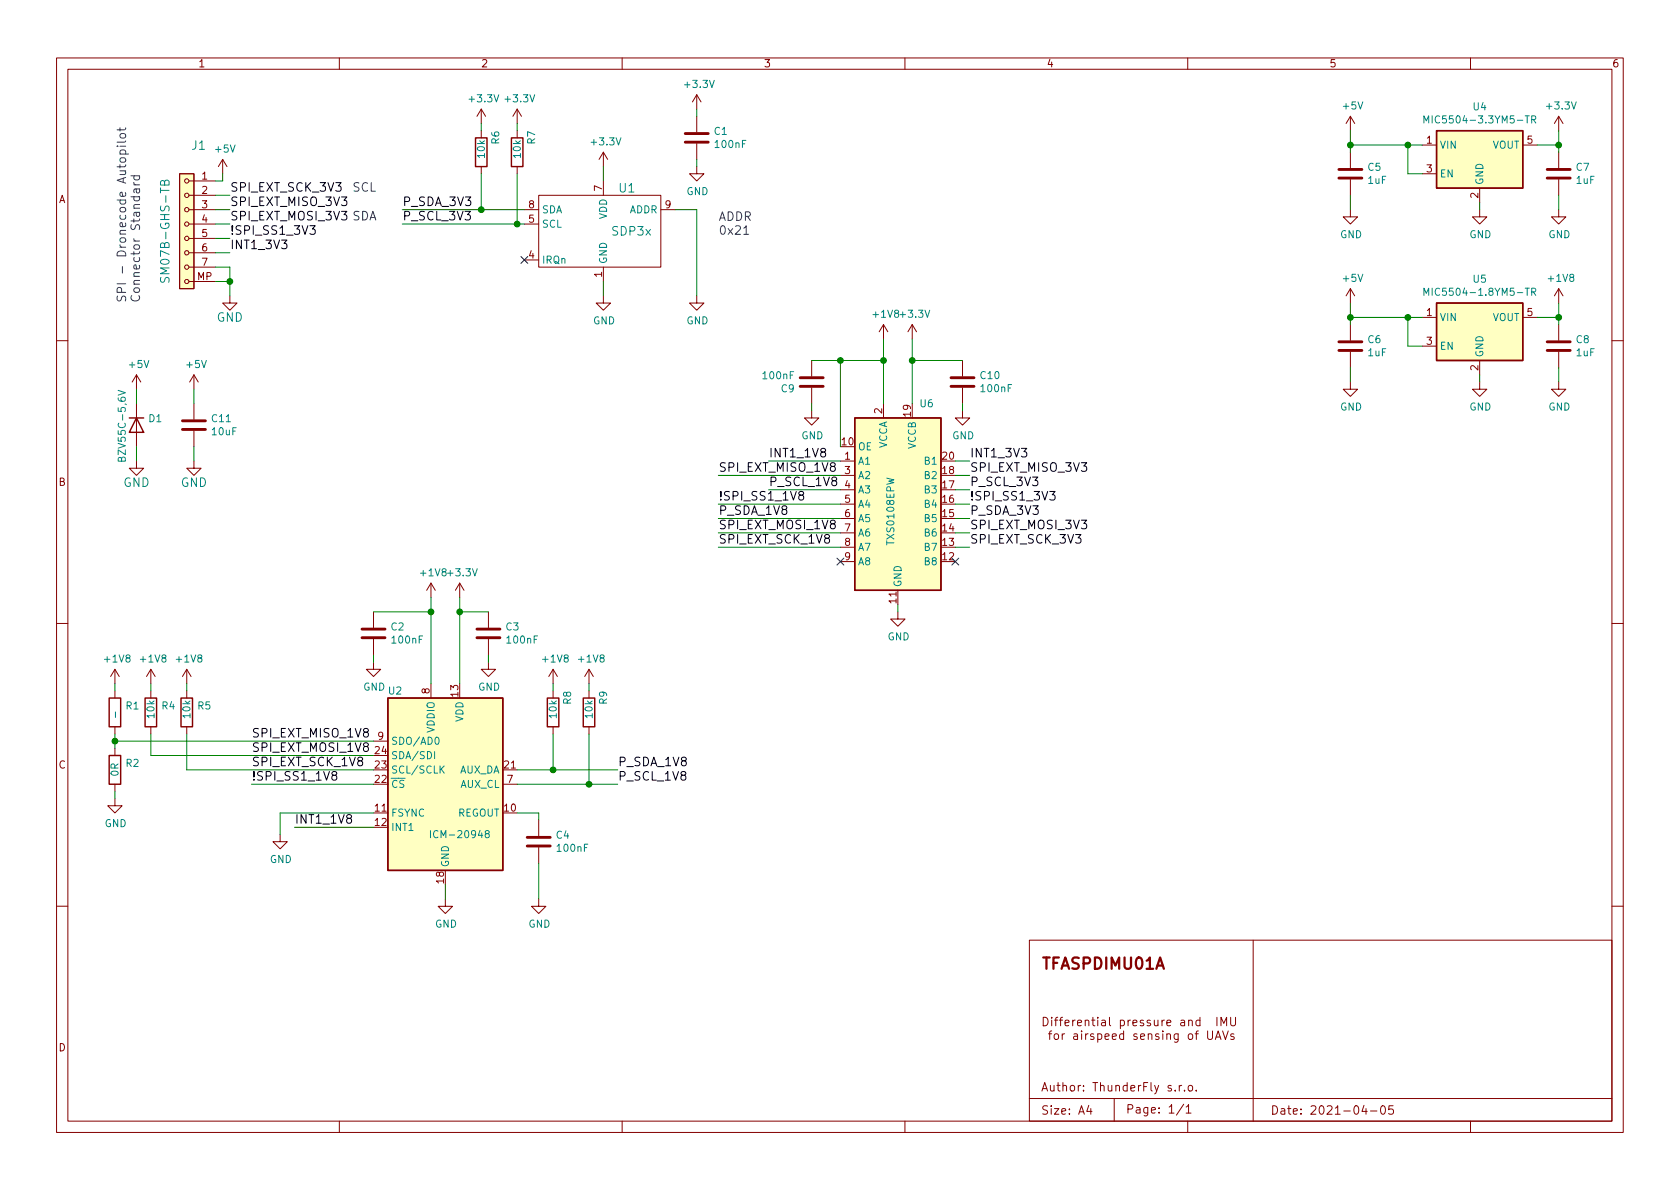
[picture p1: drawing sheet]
<svg xmlns="http://www.w3.org/2000/svg" width="297mm" height="210mm" viewBox="0 0 297 210" stroke-linecap="round" stroke-linejoin="round" font-family="sans-serif">
<g fill="none" stroke="#840000" stroke-width=".18">
<path d="M10 10.2h277v190.1h-277zM12 12.2h273v186.1h-273zM60 10.2v2M85.1 19.3v2.5M85.1 19.3l-.8 1.3M85.1 19.3l.8 1.3M91.4 19.3l-.7 1.3M91.4 19.3v2.5M91.4 19.3l.8 1.3M110 10.2v2M123.2 16.8l-.8 1.2M123.2 16.8v2.5"/>
<path d="M123.2 16.8l.8 1.2M160 10.2v2M210 10.2v2M260 10.2v2M31.7 30.7h2.6v20.3h-2.6zM33.4 39.6h4.7M33.4 37.1h4.7M33.4 34.5h4.7M33.4 32h4.7M39.4 28.2l-.8 1.3M39.4 28.2v2.5M39.4 28.2l.7 1.3"/>
<path d="M85.1 23.1v1.3M85.1 29.5v1.2M91.4 23.1v1.3M91.4 29.5v1.2M92.7 39.6h2.5M92.7 37.1h2.5M95.2 34.5h21.6v12.7h-21.6zM106.7 26.9v2.6M106.7 32v2.5M106.7 26.9l-.8 1.3M106.7 26.9l.7 1.3M116.8 37.1h2.6"/>
<path d="M123.2 29.5v1.2h1.3l-1.3 1.3-1.3-1.3h1.3M123.2 20.6v2.8M123.2 25.4v2.8M238.8 37.1v1.2h1.2l-1.2 1.3-1.3-1.3h1.3M238.8 20.6v2.5M238.8 26.9v2.8M238.8 31.7v2.8M238.8 20.6l-.8 1.2M238.8 20.6l.7 1.2M251.5 25.6h2.5M251.5 30.7h2.5M261.6 37.1v1.2h1.3l-1.3 1.3-1.3-1.3h1.3"/>
<path d="M261.6 33.3v2.5M269.2 25.6h2.6M275.6 37.1v1.2h1.3l-1.3 1.3-1.3-1.3h1.3M275.6 20.6v2.5M275.6 26.9v2.8M275.6 31.7v2.8M275.6 20.6l-.8 1.2M275.6 20.6l.8 1.2M33.4 49.8h4.7M33.4 47.2h4.7M33.4 44.7h4.7M33.4 42.2h4.7"/>
<path d="M40.6 52.3v1.3h1.3l-1.3 1.3-1.2-1.3h1.2M92.7 46h2.5M106.7 52.3v1.3h1.2l-1.2 1.3-1.3-1.3h1.3M106.7 47.2v2.6M123.2 52.3v1.3h1.3l-1.3 1.3-1.3-1.3h1.3M156.2 57.4v2.5M156.2 57.4l-.8 1.3M156.2 57.4l.8 1.3M161.3 57.4l-.8 1.3M161.3 57.4v2.5M161.3 57.4l.8 1.3M238.8 51l-.8 1.3"/>
<path d="M238.8 51v2.6M238.8 57.4v2.8M238.8 51l.7 1.3M251.5 56.1h2.5M269.2 56.1h2.6M275.6 51v2.6M275.6 57.4v2.8M275.6 51l-.8 1.3M275.6 51l.8 1.3M10 60.2h2M24.1 66.3v2.5M24.1 71.4v7.6"/>
<path d="M24.1 66.3l-.7 1.3M24.1 66.3l.8 1.3M34.3 66.3v2.5M34.3 71.4v2.8M34.3 76.2v2.8M34.3 66.3l-.8 1.3M34.3 66.3l.8 1.3M143.5 72.6v1.3h1.3l-1.3 1.3-1.3-1.3h1.3M143.5 63.7v2.8M143.5 68.6v2.8M156.2 71.4v2.5M170.2 72.6v1.3h1.2l-1.2 1.3-1.3-1.3h1.3"/>
<path d="M170.2 63.7v2.8M170.2 68.6v2.8M238.8 67.6v1.2h1.2l-1.2 1.3-1.3-1.3h1.3M238.8 62.2v2.8M251.5 61.2h2.5M261.6 67.6v1.2h1.3l-1.3 1.3-1.3-1.3h1.3M261.6 63.7v2.6M275.6 67.6v1.2h1.3l-1.3 1.3-1.3-1.3h1.3M275.6 62.2v2.8M285 60.2h2M24.1 81.5v1.3h1.3l-1.3 1.3-1.2-1.3h1.2M34.3 81.5v1.3h1.3l-1.3 1.3-1.3-1.3h1.3"/>
<path d="M148.6 81.5h2.5M148.6 84.1h2.5M148.6 86.6h2.5M148.6 89.1h2.5M148.6 91.7h2.5M148.6 94.2h2.5M148.6 96.8h2.5M148.6 99.3h2.5M10 110.2h2M20.3 118.4v2.5M20.3 118.4l-.7 1.2M20.3 118.4l.8 1.2"/>
<path d="M26.7 118.4v2.5M26.7 118.4l-.8 1.2M26.7 118.4l.7 1.2M33 118.4v2.5M33 118.4l-.7 1.2M33 118.4l.8 1.2M66 117.1v1.3h1.3l-1.3 1.2-1.2-1.2h1.2M66 108.2v2.8M66 113v2.8M76.2 103.1v2.6M76.2 103.1l-.8 1.3M76.2 103.1l.8 1.3"/>
<path d="M81.3 103.1l-.8 1.3M81.3 103.1v2.6M81.3 103.1l.7 1.3M86.4 117.1v1.3h1.2l-1.2 1.2-1.3-1.2h1.3M86.4 108.2v2.8M86.4 113v2.8M97.8 118.4v2.5M97.8 118.4l-.8 1.2M97.8 118.4l.8 1.2M104.1 118.4v2.5M104.1 118.4l-.7 1.2M104.1 118.4l.8 1.2"/>
<path d="M158.7 108.2v1.3h1.3l-1.3 1.2-1.2-1.2h1.2M158.7 104.4v2.5M285 110.2h2M20.3 122.2v1.2M20.3 128.5v1.3M20.3 132.3v1.3M20.3 138.7v1.2M26.7 122.2v1.2M26.7 128.5v1.3M33 122.2v1.2M33 128.5v1.3M66 131.1h2.6"/>
<path d="M76.2 120.9v2.5M88.9 136.1h2.5M88.9 138.7h2.5M97.8 122.2v1.2M97.8 128.5v1.3M104.1 122.2v1.2M104.1 128.5v1.3M20.3 141.2v1.3h1.3l-1.3 1.3-1.3-1.3h1.3M49.5 147.6v1.2h1.3l-1.3 1.3-1.2-1.3h1.2M66 143.8h2.6M78.7 159v1.3h1.3l-1.3 1.2-1.2-1.2h1.2M95.2 159v1.3h1.3l-1.3 1.2-1.2-1.2h1.2"/>
<path d="M95.2 145v2.8M95.2 149.9v2.7M10 160.2h2M182 166.3h103v32h-103zM184.5 179.9a.76 .76 0 0 1 .8 .7 .76 .76 0 0 1-.8 .8zM186 179.9v.1M187 179.9l-.3 .2v1.3M187.9 179.9l-.4 .2v1.3M193.2 179.9v1.3l.4 .2M194.1 179.9v.1M196.2 179.9v1.3l.2 .2M212.2 179.9v1.5"/>
<path d="M215.2 179.9v1.5M217.6 179.9v1.2l.3 .3 .4-.1 .2-.2v-1.2M221.6 166.3v32M285 160.2h2M60 198.3v2M110 198.3v2M160 198.3v2M182 194.3h103M185.4 182.8h.6M186 182.3l-.4 .2v1.3M186 180.4v1M186.5 183l.2-.2 .4 .2 .1 .5-.2 .2-.3 .1-.2-.1z"/>
<path d="M186.5 180.4h.5M187.3 180.4h.6M187.8 182.8v1M188.2 182.8l-.2 .1-.2 .2M188.3 180.9l.7-.1v-.3l-.5-.1-.2 .2 .1 .7h.6M189.7 180.4v1M189.9 182.9h.6v.9M190.1 180.4l-.3 .1-.1 .2M190.5 180.9l.7-.1v-.3l-.5-.1-.2 .2 .1 .7h.6M190.5 183.2h-.5a.29 .29 0 0 0-.2 .3 .29 .29 0 0 0 .2 .3l.5-.1M191.2 182.3v.2M191.2 182.8v1"/>
<path d="M191.9 180.5l.2-.1 .4 .1v.9M191.9 180.4v1M192 182.8v1M192.4 182.8l-.3 .1-.1 .2M192.5 195.5l-.4 1h1M192.9 196v1M193 180.4h.6M193.4 182.9l-.4-.1-.2 .2 .1 .2 .5 .2v.3h-.6M194.1 182.9l.4-.1 .3 .3v.4l-.1 .2h-.6M194.1 180.4v1M194.1 182.8v1.5M194.8 180.5h.6l.1 .9"/>
<path d="M195.4 183.3l.7-.1-.1-.3-.4-.1-.2 .2 .1 .7h.5M195.5 180.8h-.5a.29 .29 0 0 0-.3 .3 .29 .29 0 0 0 .3 .3l.5-.1M196.7 183.3l.7-.1-.1-.3-.4-.1-.2 .2v.7h.6M197 194.3v4M198.1 180.5l.4-.1 .3 .3v.4l-.1 .2h-.6M198.1 180.4v1.5M198.7 182.9l-.5-.1-.2 .3v.4l.1 .2h.6M198.7 182.3v1.5M199.5 180.4v1M199.9 180.4l-.3 .1-.1 .2M200.3 180.9l.7-.1v-.3l-.5-.1-.2 .2 .1 .7h.6M201 182.9l-.3-.1-.2 .2v.2l.5 .2v.3h-.5"/>
<path d="M201.7 183.3l.7-.1-.1-.3-.4-.1-.2 .2v.7h.6M202.2 180.5l-.4-.1-.2 .2 .1 .2 .5 .2v.3h-.6M203 183l.2-.2 .4 .1 .1 .9M203 182.8v1M203.4 180.5l-.4-.1-.2 .2 .1 .2 .5 .2v.3h-.6M204.1 180.4l.1 .9 .3 .1 .2-.1M204.7 180.4v1M204.9 182.9l-.4-.1-.2 .2 .1 .2 .5 .2v.3h-.6M205.5 180.4v1M205.6 182.3v.2M205.6 182.8v1M205.9 180.4l-.3 .1-.1 .2"/>
<path d="M206.3 180.9l.7-.1v-.3l-.5-.1-.2 .2 .1 .7h.6M206.3 183l.2-.2 .4 .1 .1 .9M206.3 182.8v1M207.8 192.8v.1M208.3 182.8v1.2l-.3 .3-.3-.1M208.3 182.9l-.4-.1-.3 .3v.4l.1 .2h.6M208.5 191.9v1M208.8 180.5h.6l.1 .9M208.9 191.9l-.3 .1-.1 .2M209.3 195.3l-1.3 1.9M209.4 192.8v.1M209.5 180.8h-.5a.29 .29 0 0 0-.3 .3 .29 .29 0 0 0 .3 .3l.5-.1"/>
<path d="M209.7 195.8l.4-.5v1.5M209.7 196.8h.9M210 198.3v2M210.2 180.5l.2-.1 .3 .1 .1 .9M210.2 183l.2-.2 .4 .2 .1 .5-.2 .2-.3 .1-.2-.1zM210.2 180.4v1M210.2 192l.4-.1 .3 .3v.4l-.3 .3h-.4l-.1-.3v-.4zM211.3 182.8h.6M211.5 192.8v.1M211.9 182.3l-.4 .2v1.3M212.2 180.5l-.5-.1-.2 .3v.4l.1 .2h.6M213.5 182.3v1.2l.3 .3 .4-.1 .2-.2v-1.2"/>
<path d="M214.9 183.8l.5-1.5 .5 1.5M215 183.4h.7M215.9 181.4v-1.5l.5 1.1 .5-1.1v1.5M216.2 182.3l.5 1.5 .5-1.5M218.2 182.9l-.4-.1-.2 .2 .1 .2 .5 .2v.3h-.6M241.2 195.5l-.4 1h.9M241.5 196v1M242.3 196.5h1.2M244.3 195.6l.2-.1a.81 .81 0 0 1 .5 .7 .81 .81 0 0 1-.3 .8h-.1a.81 .81 0 0 1-.6-.6 .81 .81 0 0 1 .3-.8zM246.3 195.5h-.7l-.1 .7 .2-.1 .5 .1 .2 .2-.1 .5-.2 .1-.6-.1M260 198.3v2"/>
<circle cx="33" cy="39.6" r=".38"/>
<circle cx="33" cy="34.5" r=".38"/>
<circle cx="33" cy="32" r=".38"/>
<circle cx="33" cy="37.1" r=".38"/>
<circle cx="33" cy="42.2" r=".38"/>
<circle cx="33" cy="47.2" r=".38"/>
<circle cx="33" cy="44.7" r=".38"/>
<circle cx="33" cy="49.8" r=".38"/>
</g>
<g fill="#ffffc2" stroke="#ffffc2" stroke-width=".18">
<path d="M151.1 73.9h15.3v30.5h-15.3z"/>
<path d="M31.7 30.7h2.6v20.3h-2.6z"/>
<path d="M68.6 123.4h20.3v30.5h-20.3z"/>
<path d="M254 53.6h15.2v10.1h-15.2z"/>
<path d="M254 23.1h15.2v10.2h-15.2z"/>
</g>
<g fill="none" stroke="#840000" stroke-width=".25">
<path d="M84.1 24.4h2v5.1h-2zM90.4 24.4h2.1v5.1h-2.1zM254 23.1h15.2v10.2h-15.2zM254 53.6h15.2v10.1h-15.2zM22.9 73.9h2.5M24.1 73.9l1.3 2.5h-2.5zM151.1 73.9h15.3v30.5h-15.3zM19.3 123.4h2v5.1h-2zM19.3 133.6h2v5.1h-2zM25.7 123.4h2v5.1h-2zM32 123.4h2v5.1h-2zM68.6 123.4h20.3v30.5h-20.3z"/>
<path d="M96.8 123.4h2v5.1h-2zM103.1 123.4h2.1v5.1h-2.1z"/>
</g>
<g fill="none" stroke="#840000" stroke-width=".51">
<path d="M121.2 25.1h4M121.2 23.6h4M236.7 31.5h4.1M236.7 30h4.1M273.6 31.5h4M273.6 30h4M32.3 75.9h4M32.3 74.4h4M141.5 66.8h4M141.5 68.3h4M168.1 66.8h4.1M168.1 68.3h4.1"/>
<path d="M236.7 62h4.1M236.7 60.4h4.1M273.6 62h4M273.6 60.4h4M64 112.8h4.1M64 111.2h4.1M84.3 112.8h4.1M84.3 111.2h4.1M93.2 149.6h4.1M93.2 148.1h4.1"/>
</g>
<g fill="none" stroke="#008484" stroke-width=".18">
<path d="M29.1 32.2a.41 .41 0 0 1 .4-.4 .41 .41 0 0 1 .4 .3v.6h-1.5v-.5l.1-.2 .3-.1 .2 .2 .1 .6M251.8 21.8v-1.3l.4 .9 .4-.9v1.3M270.8 21.1h.6l.1-.2v-.3l-.7-.1v1.3M271.1 21.1l.4 .7M28.4 49.1v.5l.3 .3 .3-.1 .3-.7h.5l.1 .2-.1 .6M251.8 52.2v-1.2l.4 .9 .4-.9v1.2M270.8 51.6h.6l.1-.2v-.3l-.7-.1v1.2M271.1 51.6l.4 .6M20.9 69l1.3 .5-1.3 .4M21.5 81.1l.2-.3 .3 .1 .2 .2v.4h-1.3l.1-.6h.3l.1 .1 .1 .5M76.8 132.9v1.3M77.1 130.4h.1a.68 .68 0 0 1 .4 .6 .68 .68 0 0 1-.4 .6 .84 .84 0 0 1-.1-1.2z"/>
<path d="M78 136l.5 .7M78.5 135.4l-.7 .8M76.1 146.9v1.2M86 147.4l-.2-.2v-.2l.2-.1h.4l.1 .2v.2l-.6 .2-.1 .2v.2l.2 .2h.4l.1-.2v-.2l-.2-.3"/>
</g>
<path d="M54.8 39.9h.9l-.5 .6 .5 .1v.7l-.3 .1h-.4l-.2-.1M141.5 87.6l-.3-.3 .1-.3 .2-.1 .5 .1 .1 .2-.1 .2-.6 .2-.2 .2v.3l.3 .3h.3l.3-.3v-.3l-.3-.2M185.6 86.9h.9l-.5 .6 .5 .1v.7l-.2 .1h-.5l-.2-.1M59 137.1l-.3-.3 .1-.2 .2-.2 .4 .1 .1 .2v.2l-.7 .3-.1 .2 .1 .4 .2 .2h.3l.2-.3v-.3l-.2-.3" fill="none" stroke="#000" stroke-width=".18"/>
<g fill="none" stroke="#0000c2" stroke-width=".18">
<path d="M20.7 25.9h.1M21.2 27.2h1.5M21.2 25.9h1M21.2 22.6v.6M21.3 27.2l-.1-.4 .3-.3h.4l.3 .2v.5M21.4 28h.7l.1 .2v.3l-.3 .2-.5-.1-.2-.2zM21.4 23.7h.7l.1 .2v.4l-.3 .1-.5-.1-.2-.2zM22.2 24.9l-.2 .2h-1.3M22.2 22.6l-.2 .4h-1.3M23.2 31.1h1.5M23.7 32.2v.3l.3 .2M23.7 32.7h1"/>
<path d="M23.7 31.1v.4l.3 .3h.4l.2-.1v-.6M24 33.4l.1 .5a.3 .3 0 0 0 .3 .2 .3 .3 0 0 0 .3-.2l-.1-.5M24.7 33.4l-1 .1v.6M131.5 40.3l.4-.4v1.5M131.5 41.4h.9"/>
</g>
<g fill="none" stroke="#008400" stroke-width=".18">
<path d="M123.2 19.3v1.3M38.1 37.1h2.5M38.1 39.6h2.5M38.1 34.5h2.5M39.4 30.7v1.3h-1.3M71.1 37.1h21.6M71.1 39.6h21.6M85.1 21.8v1.3M85.1 30.7v6.4M91.4 21.8v1.3M91.4 30.7v8.9M106.7 29.5v2.5"/>
<path d="M119.4 37.1h3.8v15.2M123.2 28.2v1.3M238.8 23.1v3.8M238.8 34.5v2.6M238.8 25.6h12.7M248.9 25.6v5.1h2.6M261.6 35.8v1.3M271.8 25.6h3.8M275.6 23.1v3.8M275.6 34.5v2.6M38.1 47.2h2.5v5.1M38.1 49.8h2.5"/>
<path d="M38.1 44.7h2.5M38.1 42.2h2.5M106.7 49.8v2.5M156.2 59.9v11.5M161.3 59.9v11.5M238.8 53.6v3.8M238.8 56.1h12.7M248.9 56.1v5.1h2.6M271.8 56.1h3.8M275.6 53.6v3.8M24.1 68.8v2.6M24.1 79v2.5"/>
<path d="M34.3 68.8v2.6M34.3 79v2.5M143.5 71.4v1.2M143.5 63.7h12.7M148.6 63.7v15.3M161.3 63.7h8.9M170.2 71.4v1.2M238.8 65v2.6M261.6 66.3v1.3M275.6 65v2.6M127 84.1h21.6M127 89.1h21.6"/>
<path d="M127 96.8h21.6M127 91.7h21.6M127 94.2h21.6M135.9 81.5h12.7M135.9 86.6h12.7M168.9 84.1h2.5M168.9 81.5h2.5M168.9 89.1h2.5M168.9 96.8h2.5M168.9 86.6h2.5M168.9 91.7h2.5M168.9 94.2h2.5"/>
<path d="M66 108.2h10.2M66 115.8v1.3M76.2 105.7v15.2M81.3 108.2h5.1M81.3 105.7v15.2M86.4 115.8v1.3M158.7 106.9v1.3M20.3 131.1h45.7M20.3 120.9v1.3M20.3 129.8v2.5M20.3 139.9v1.3M26.7 120.9v1.3"/>
<path d="M26.7 129.8v3.8h39.3M33 120.9v1.3M33 129.8v6.3h33M44.4 138.7h21.6M91.4 136.1h17.8M91.4 138.7h17.8M97.8 120.9v1.3M97.8 129.8v6.3M104.1 120.9v1.3M104.1 129.8v8.9M52.1 146.3h13.9M66 143.8h-16.5v3.8"/>
<path d="M78.7 156.5v2.5M91.4 143.8h3.8v1.2M95.2 152.6v6.4"/>
</g>
<path d="M92.1 45.4l1.2 1.2M93.3 45.4l-1.2 1.2M148 98.7l1.2 1.2M149.2 98.7l-1.2 1.2M168.3 98.7l1.2 1.2M169.5 98.7l-1.2 1.2" fill="none" stroke="#000084" stroke-width=".18"/>
<g fill="#008400" stroke="#008400" stroke-width=".18">
<circle cx="76.2" cy="108.2" r=".51"/>
<circle cx="81.3" cy="108.2" r=".51"/>
<circle cx="97.8" cy="136.1" r=".51"/>
<circle cx="104.1" cy="138.7" r=".51"/>
<circle cx="40.6" cy="49.8" r=".51"/>
<circle cx="85.1" cy="37.1" r=".51"/>
<circle cx="148.6" cy="63.7" r=".51"/>
<circle cx="238.8" cy="56.1" r=".51"/>
<circle cx="156.2" cy="63.7" r=".51"/>
<circle cx="161.3" cy="63.7" r=".51"/>
<circle cx="248.9" cy="25.6" r=".51"/>
<circle cx="275.6" cy="25.6" r=".51"/>
<circle cx="238.8" cy="25.6" r=".51"/>
<circle cx="275.6" cy="56.1" r=".51"/>
<circle cx="248.9" cy="56.1" r=".51"/>
<circle cx="91.4" cy="39.6" r=".51"/>
<circle cx="20.3" cy="131.1" r=".51"/>
</g>
<text font-size="2.8" fill="#840000" x="184" y="171.4">TFASPDIMU01A</text>
<g font-size="2.1" fill="#008484">
<text x="33.9" y="26.5">J1</text>
<text x="109.5" y="34">U1</text>
<text x="108.3" y="41.7">SDP3x</text>
<text x="30" y="48.8" transform="rotate(-90 30 48.8)">SM07B-GHS-TB</text>
<text x="38.3" y="56.9">GND</text>
<text x="21.8" y="86.1">GND</text>
<text x="31.9" y="86.1">GND</text>
</g>
<g font-size="2.1">
<text x="40.6" y="33.9">SPI_EXT_SCK_3V3</text>
<text x="40.6" y="36.4">SPI_EXT_MISO_3V3</text>
<text x="40.6" y="41.5">!SPI_SS1_3V3</text>
<text x="71.1" y="36.4">P_SDA_3V3</text>
<text x="71.1" y="39">P_SCL_3V3</text>
<text x="40.6" y="44.1">INT1_3V3</text>
<text x="127" y="83.4">SPI_EXT_MISO_1V8</text>
<text x="135.9" y="80.9">INT1_1V8</text>
<text x="171.4" y="83.4">SPI_EXT_MISO_3V3</text>
<text x="171.4" y="80.9">INT1_3V3</text>
<text x="127" y="88.5">!SPI_SS1_1V8</text>
<text x="135.9" y="86">P_SCL_1V8</text>
<text x="171.4" y="88.5">!SPI_SS1_3V3</text>
<text x="171.4" y="86">P_SCL_3V3</text>
<text x="127" y="91">P_SDA_1V8</text>
<text x="127" y="93.6">SPI_EXT_MOSI_1V8</text>
<text x="171.4" y="93.6">SPI_EXT_MOSI_3V3</text>
<text x="171.4" y="91">P_SDA_3V3</text>
<text x="127" y="96.1">SPI_EXT_SCK_1V8</text>
<text x="171.4" y="96.1">SPI_EXT_SCK_3V3</text>
<text x="44.4" y="130.4">SPI_EXT_MISO_1V8</text>
<text x="44.4" y="133">SPI_EXT_MOSI_1V8</text>
<text x="44.4" y="135.5">SPI_EXT_SCK_1V8</text>
<text x="109.2" y="135.5">P_SDA_1V8</text>
<text x="44.4" y="138">!SPI_SS1_1V8</text>
<text x="109.2" y="138">P_SCL_1V8</text>
<text x="52.1" y="145.7">INT1_1V8</text>
</g>
<g font-size="2.1" fill="#0000c2">
<text x="62.2" y="33.9">SCL</text>
<text x="40.6" y="39">SPI_EXT_MOSI_3V3 SDA</text>
<text x="127" y="39.1">ADDR</text>
<text x="127" y="41.5">0x21</text>
<text x="22.3" y="53.6" transform="rotate(-90 22.3 53.6)">SPI - Dronecode Autopilot</text>
<text x="24.8" y="53.6" transform="rotate(-90 24.8 53.6)">Connector Standard</text>
</g>
<g font-size="2.1" fill="#840000">
<text x="184" y="193">Author: ThunderFly s.r.o.</text>
<text x="184" y="197.1">Size: A4</text>
<text x="199" y="196.9">Page: 1/1</text>
<text x="224.6" y="197.1">Date: 2021-04-05</text>
</g>
<g font-size="1.8" fill="#840000">
<text x="35" y="11.9">1</text>
<text x="85" y="11.9">2</text>
<text x="135" y="11.9">3</text>
<text x="185" y="11.9">4</text>
<text x="235" y="11.9">5</text>
<text x="285" y="11.9">6</text>
<text x="252.2" y="25.4">1</text>
<text x="270" y="25.4">5</text>
<text x="10.3" y="35.9">A</text>
<text x="35.7" y="31.7">1</text>
<text x="35.7" y="34.3">2</text>
<text x="106.4" y="33.8" transform="rotate(-90 106.4 33.8)">7</text>
<text x="252.2" y="30.5">3</text>
<text x="261.4" y="35" transform="rotate(-90 261.4 35)">2</text>
<text x="35.7" y="36.8">3</text>
<text x="35.7" y="39.4">4</text>
<text x="35.7" y="41.9">5</text>
<text x="93.5" y="39.4">5</text>
<text x="93.5" y="36.8">8</text>
<text x="117.6" y="36.8">9</text>
<text x="35.7" y="44.4">6</text>
<text x="35.7" y="47">7</text>
<text x="93.5" y="45.7">4</text>
<text x="34.9" y="49.5">MP</text>
<text x="106.4" y="49" transform="rotate(-90 106.4 49)">1</text>
<text x="252.2" y="55.9">1</text>
<text x="270" y="55.9">5</text>
<text x="252.2" y="61">3</text>
<text x="261.4" y="65.5" transform="rotate(-90 261.4 65.5)">2</text>
<text x="156" y="73.1" transform="rotate(-90 156 73.1)">2</text>
<text x="161" y="73.6" transform="rotate(-90 161 73.6)">19</text>
<text x="148.9" y="78.7">10</text>
<text x="149.4" y="81.3">1</text>
<text x="149.4" y="83.8">3</text>
<text x="166.7" y="83.8">18</text>
<text x="166.7" y="81.3">20</text>
<text x="10.3" y="85.9">B</text>
<text x="149.4" y="86.4">4</text>
<text x="149.4" y="88.9">5</text>
<text x="166.7" y="88.9">16</text>
<text x="166.7" y="86.4">17</text>
<text x="149.4" y="91.4">6</text>
<text x="149.4" y="94">7</text>
<text x="166.7" y="94">14</text>
<text x="166.7" y="91.4">15</text>
<text x="149.4" y="96.5">8</text>
<text x="149.4" y="99.1">9</text>
<text x="166.7" y="99.1">12</text>
<text x="166.7" y="96.5">13</text>
<text x="158.5" y="106.6" transform="rotate(-90 158.5 106.6)">11</text>
<text x="75.9" y="122.7" transform="rotate(-90 75.9 122.7)">8</text>
<text x="81" y="123.2" transform="rotate(-90 81 123.2)">13</text>
<text x="66.8" y="130.8">9</text>
<text x="10.3" y="135.9">C</text>
<text x="66.3" y="135.9">23</text>
<text x="66.3" y="133.3">24</text>
<text x="89.2" y="135.9">21</text>
<text x="66.3" y="143.5">11</text>
<text x="66.3" y="138.4">22</text>
<text x="89.2" y="143.5">10</text>
<text x="89.7" y="138.4">7</text>
<text x="66.3" y="146">12</text>
<text x="78.5" y="156.2" transform="rotate(-90 78.5 156.2)">18</text>
<text x="10.3" y="185.9">D</text>
</g>
<g font-size="1.8" fill="#008484">
<text x="121.2" y="15.5">+3.3V</text>
<text x="83.1" y="18.1">+3.3V</text>
<text x="89.5" y="18.1">+3.3V</text>
<text x="126.3" y="23.8">C1</text>
<text x="237.5" y="19.3">+5V</text>
<text x="253.2" y="21.8">MIC5504-3.3YM5-TR</text>
<text x="260.5" y="19.5">U4</text>
<text x="273.6" y="19.3">+3.3V</text>
<text x="38.2" y="27">+5V</text>
<text x="85.7" y="27.9" transform="rotate(-90 85.7 27.9)">10k</text>
<text x="88.3" y="25.5" transform="rotate(-90 88.3 25.5)">R6</text>
<text x="92.1" y="27.9" transform="rotate(-90 92.1 27.9)">10k</text>
<text x="94.6" y="25.5" transform="rotate(-90 94.6 25.5)">R7</text>
<text x="104.7" y="25.7">+3.3V</text>
<text x="126.6" y="26.2">100nF</text>
<text x="254.5" y="26.3">VIN</text>
<text x="263.8" y="26.3">VOUT</text>
<text x="121.4" y="34.5">GND</text>
<text x="241.9" y="30.2">C5</text>
<text x="241.9" y="32.5">1uF</text>
<text x="254.5" y="31.4">EN</text>
<text x="262.3" y="32.8" transform="rotate(-90 262.3 32.8)">GND</text>
<text x="278.7" y="30.2">C7</text>
<text x="278.7" y="32.5">1uF</text>
<text x="95.8" y="40.3">SCL</text>
<text x="95.8" y="37.7">SDA</text>
<text x="107.3" y="38.8" transform="rotate(-90 107.3 38.8)">VDD</text>
<text x="111.2" y="37.7">ADDR</text>
<text x="95.8" y="46.6">IRQn</text>
<text x="107.3" y="46.7" transform="rotate(-90 107.3 46.7)">GND</text>
<text x="236.9" y="42.1">GND</text>
<text x="259.8" y="42.1">GND</text>
<text x="273.8" y="42.1">GND</text>
<text x="237.5" y="49.8">+5V</text>
<text x="253.2" y="52.3">MIC5504-1.8YM5-TR</text>
<text x="260.5" y="50">U5</text>
<text x="273.9" y="49.8">+1V8</text>
<text x="104.8" y="57.3">GND</text>
<text x="121.4" y="57.3">GND</text>
<text x="154.5" y="56.2">+1V8 +3.3V</text>
<text x="254.5" y="56.8">VIN</text>
<text x="263.8" y="56.8">VOUT</text>
<text x="22.9" y="65.1">+5V</text>
<text x="33.1" y="65.1">+5V</text>
<text x="241.9" y="60.7">C6</text>
<text x="241.9" y="63">1uF</text>
<text x="254.5" y="61.8">EN</text>
<text x="262.3" y="63.2" transform="rotate(-90 262.3 63.2)">GND</text>
<text x="278.7" y="60.7">C8</text>
<text x="278.7" y="63">1uF</text>
<text x="135" y="67.1">100nF</text>
<text x="138.1" y="69.4">C9</text>
<text x="173.4" y="67">C10</text>
<text x="173.6" y="69.3">100nF</text>
<text x="26.3" y="74.6">D1</text>
<text x="37.5" y="74.6">C11</text>
<text x="37.6" y="77">10uF</text>
<text x="141.7" y="77.7">GND</text>
<text x="162.7" y="72">U6</text>
<text x="168.3" y="77.7">GND</text>
<text x="236.9" y="72.6">GND</text>
<text x="259.8" y="72.6">GND</text>
<text x="273.8" y="72.6">GND</text>
<text x="22.2" y="80.9" transform="rotate(-90 22.2 80.9)">BZV55C-5,6V</text>
<text x="151.6" y="82.2">A1</text>
<text x="151.6" y="79.6">OE</text>
<text x="156.8" y="79.4" transform="rotate(-90 156.8 79.4)">VCCA</text>
<text x="161.9" y="79.4" transform="rotate(-90 161.9 79.4)">VCCB</text>
<text x="163.6" y="82.2">B1</text>
<text x="151.6" y="84.7">A2</text>
<text x="151.6" y="87.2">A3</text>
<text x="151.6" y="89.8">A4</text>
<text x="163.6" y="89.8">B4</text>
<text x="163.6" y="87.2">B3</text>
<text x="163.6" y="84.7">B2</text>
<text x="151.6" y="92.3">A5</text>
<text x="151.6" y="94.9">A6</text>
<text x="163.6" y="94.9">B6</text>
<text x="163.6" y="92.3">B5</text>
<text x="74.5" y="101.9">+1V8 +3.3V</text>
<text x="151.6" y="97.4">A7</text>
<text x="151.6" y="99.9">A8</text>
<text x="158.1" y="96.1" transform="rotate(-90 158.1 96.1)">TXS0108EPW</text>
<text x="163.6" y="99.9">B8</text>
<text x="163.6" y="97.4">B7</text>
<text x="159.4" y="103.9" transform="rotate(-90 159.4 103.9)">GND</text>
<text x="69.1" y="111.5">C2</text>
<text x="69.4" y="113.8">100nF</text>
<text x="89.5" y="111.5">C3</text>
<text x="89.7" y="113.8">100nF</text>
<text x="156.9" y="113.2">GND</text>
<text x="18.6" y="117.1">+1V8</text>
<text x="25" y="117.1">+1V8</text>
<text x="31.3" y="117.1">+1V8</text>
<text x="96.1" y="117.1">+1V8</text>
<text x="102.4" y="117.1">+1V8</text>
<text x="22.3" y="125.4">R1</text>
<text x="28.6" y="125.4">R4</text>
<text x="35" y="125.4">R5</text>
<text x="64.2" y="122.1">GND</text>
<text x="68.7" y="122.8">U2</text>
<text x="84.5" y="122.1">GND</text>
<text x="101" y="124.5" transform="rotate(-90 101 124.5)">R8</text>
<text x="107.3" y="124.5" transform="rotate(-90 107.3 124.5)">R9</text>
<text x="21" y="126.7" transform="rotate(-90 21 126.7)">-</text>
<text x="27.3" y="126.9" transform="rotate(-90 27.3 126.9)">10k</text>
<text x="33.7" y="126.9" transform="rotate(-90 33.7 126.9)">10k</text>
<text x="69.1" y="131.7">SDO/AD0</text>
<text x="76.8" y="129.5" transform="rotate(-90 76.8 129.5)">VDDIO</text>
<text x="81.9" y="127.7" transform="rotate(-90 81.9 127.7)">VDD</text>
<text x="98.4" y="126.9" transform="rotate(-90 98.4 126.9)">10k</text>
<text x="104.8" y="126.9" transform="rotate(-90 104.8 126.9)">10k</text>
<text x="21" y="137.2" transform="rotate(-90 21 137.2)">0R</text>
<text x="22.3" y="135.6">R2</text>
<text x="69.1" y="136.8">SCL/SCLK</text>
<text x="69.1" y="134.2">SDA/SDI</text>
<text x="81.1" y="136.8">AUX_DA</text>
<text x="69.1" y="139.3">~CS</text>
<text x="81.3" y="139.3">AUX_CL</text>
<text x="18.5" y="146.2">GND</text>
<text x="69.1" y="144.4">FSYNC</text>
<text x="69.1" y="146.9">INT1</text>
<text x="76.9" y="148.2">ICM-20948</text>
<text x="80.8" y="144.4">REGOUT</text>
<text x="98.4" y="148.3">C4</text>
<text x="47.7" y="152.6">GND</text>
<text x="79.4" y="153.4" transform="rotate(-90 79.4 153.4)">GND</text>
<text x="98.6" y="150.6">100nF</text>
<text x="76.9" y="164">GND</text>
<text x="93.4" y="164">GND</text>
</g>
</svg>
